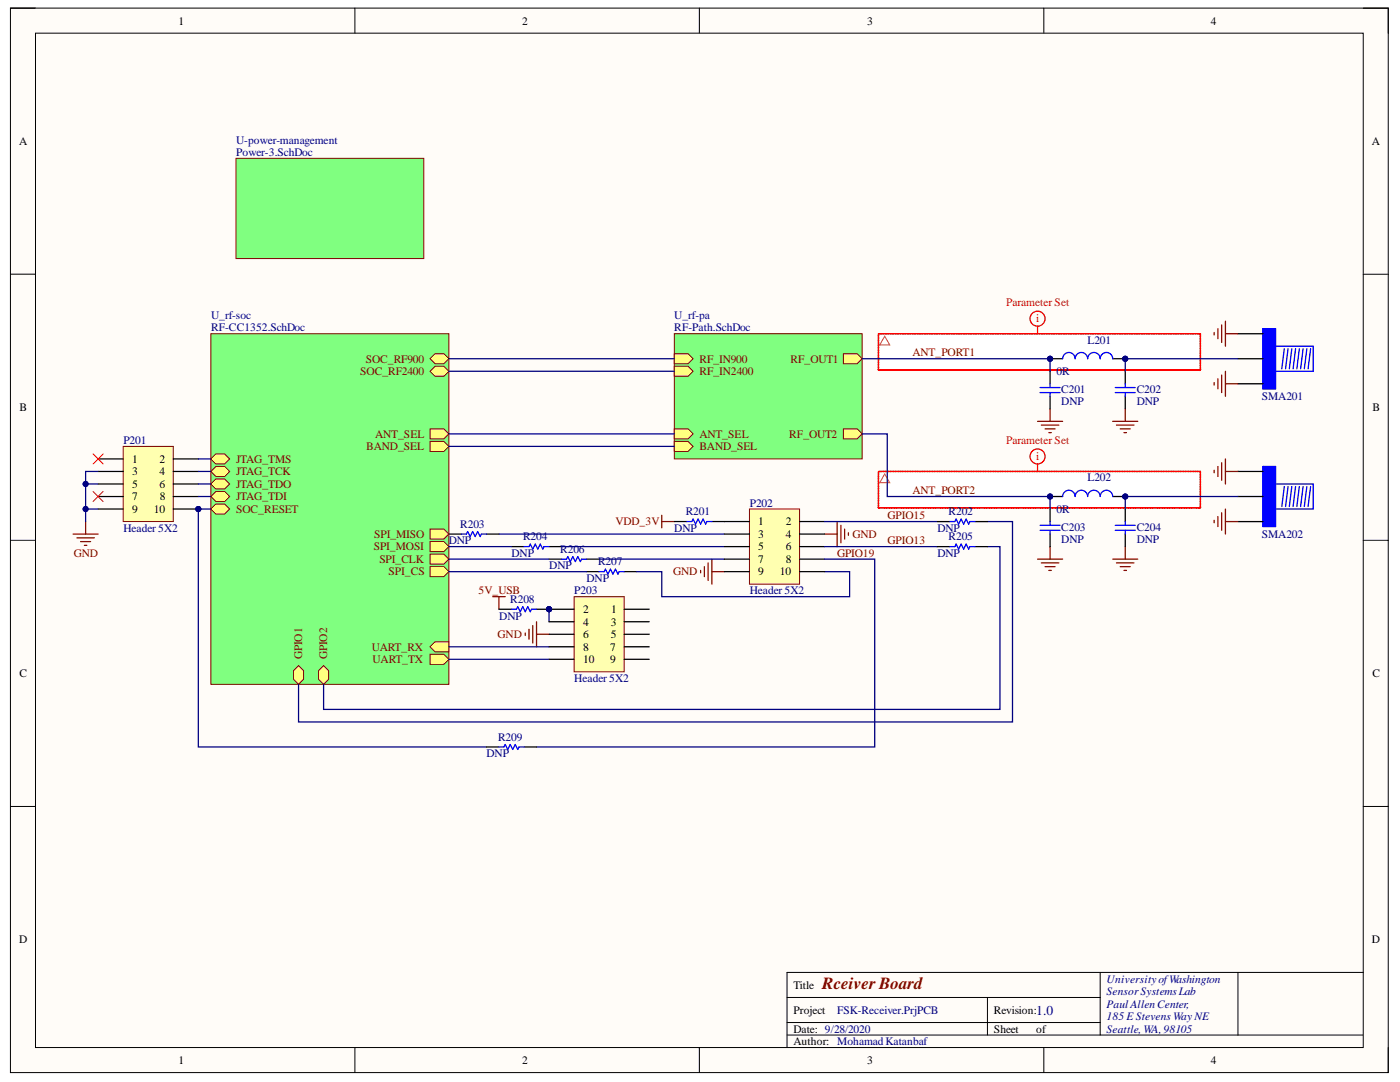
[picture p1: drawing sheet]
<svg xmlns="http://www.w3.org/2000/svg" width="279mm" height="216mm" viewBox="0 0 279 216" stroke-linecap="round" stroke-linejoin="round" font-family="sans-serif">
<path d="M2.1 1.6h275v212.4h-275z" fill-rule="evenodd" fill="#fffcf8"/>
<path d="M2.1 1.6h275v212.4h-275z" fill="none" stroke="#000" stroke-width=".2"/>
<path d="M7.1 6.6h265v202.4h-265z" fill-rule="evenodd" fill="#fffcf8"/>
<g fill="none" stroke="#000" stroke-width=".2">
<path d="M2.1 1.6h5M7.1 6.6h265v202.4h-265zM70.8 1.6v5M139.6 1.6v5M208.3 1.6v5M272.1 1.6h5v5M2.1 54.7h5M272.1 54.7h5M2.1 107.8h5M272.1 107.8h5M2.1 160.9h5M272.1 160.9h5"/>
<path d="M70.8 209v5M139.6 209v5M208.3 209v5M277.1 209v5"/>
</g>
<g fill="#fff">
<path d="M175.3 66.6h64.3v7.2h-64.3z" fill-rule="evenodd"/>
<path d="M175.3 94.1h64.3v7.2h-64.3z" fill-rule="evenodd"/>
</g>
<path d="M157.1 199h62.5M197.1 199v7.5M219.6 194v12.5M247.1 194v12.5M272.1 194h-115v15M157.1 206.5h115M157.1 204h62.5" fill="none" stroke="#000" stroke-width=".2"/>
<path d="M134.6 66.6h37.5v25h-37.5z" fill-rule="evenodd" fill="#80ff80"/>
<path d="M134.6 66.6h37.5v25h-37.5z" fill="none" stroke="#800000" stroke-width=".2"/>
<path d="M134.6 85.6h2.7l1 1-1 1h-2.7z" fill-rule="evenodd" fill="#ffff80"/>
<path d="M134.6 85.6h2.7l1 1-1 1h-2.7z" fill="none" stroke="#800000" stroke-width=".2"/>
<path d="M134.6 88.1h2.7l1 1-1 1h-2.7z" fill-rule="evenodd" fill="#ffff80"/>
<path d="M134.6 88.1h2.7l1 1-1 1h-2.7z" fill="none" stroke="#800000" stroke-width=".2"/>
<path d="M134.6 70.6h2.7l1 1-1 1h-2.7z" fill-rule="evenodd" fill="#ffff80"/>
<path d="M134.6 70.6h2.7l1 1-1 1h-2.7z" fill="none" stroke="#800000" stroke-width=".2"/>
<path d="M134.6 73.1h2.7l1 1-1 1h-2.7z" fill-rule="evenodd" fill="#ffff80"/>
<path d="M134.6 73.1h2.7l1 1-1 1h-2.7z" fill="none" stroke="#800000" stroke-width=".2"/>
<path d="M168.3 70.6h2.8l1 1-1 1h-2.8z" fill-rule="evenodd" fill="#ffff80"/>
<path d="M168.3 70.6h2.8l1 1-1 1h-2.8z" fill="none" stroke="#800000" stroke-width=".2"/>
<path d="M168.3 85.6h2.8l1 1-1 1h-2.8z" fill-rule="evenodd" fill="#ffff80"/>
<path d="M168.3 85.6h2.8l1 1-1 1h-2.8z" fill="none" stroke="#800000" stroke-width=".2"/>
<path d="M42.1 66.6h47.5v70h-47.5z" fill-rule="evenodd" fill="#80ff80"/>
<path d="M42.1 66.6h47.5v70h-47.5z" fill="none" stroke="#800000" stroke-width=".2"/>
<path d="M85.8 71.6l1-1h1.8l1 1-1 1h-1.8z" fill-rule="evenodd" fill="#ffff80"/>
<path d="M85.8 71.6l1-1h1.8l1 1-1 1h-1.8z" fill="none" stroke="#800000" stroke-width=".2"/>
<path d="M85.8 130.6h2.8l1 1-1 1h-2.8z" fill-rule="evenodd" fill="#ffff80"/>
<path d="M85.8 130.6h2.8l1 1-1 1h-2.8z" fill="none" stroke="#800000" stroke-width=".2"/>
<path d="M85.8 129.1l1-1h2.8v2h-2.8z" fill-rule="evenodd" fill="#ffff80"/>
<path d="M85.8 129.1l1-1h2.8v2h-2.8z" fill="none" stroke="#800000" stroke-width=".2"/>
<path d="M85.8 113.1h2.8l1 1-1 1h-2.8z" fill-rule="evenodd" fill="#ffff80"/>
<path d="M85.8 113.1h2.8l1 1-1 1h-2.8z" fill="none" stroke="#800000" stroke-width=".2"/>
<path d="M42.1 91.6l1-1h1.7l1 1-1 1h-1.7z" fill-rule="evenodd" fill="#ffff80"/>
<path d="M42.1 91.6l1-1h1.7l1 1-1 1h-1.7z" fill="none" stroke="#800000" stroke-width=".2"/>
<path d="M42.1 94.1l1-1h1.7l1 1-1 1h-1.7z" fill-rule="evenodd" fill="#ffff80"/>
<path d="M42.1 94.1l1-1h1.7l1 1-1 1h-1.7z" fill="none" stroke="#800000" stroke-width=".2"/>
<path d="M42.1 96.6l1-1h1.7l1 1-1 1h-1.7z" fill-rule="evenodd" fill="#ffff80"/>
<path d="M42.1 96.6l1-1h1.7l1 1-1 1h-1.7z" fill="none" stroke="#800000" stroke-width=".2"/>
<path d="M43.1 98.1h1.7l1 1-1 1h-1.7l-1-1z" fill-rule="evenodd" fill="#ffff80"/>
<path d="M43.1 98.1h1.7l1 1-1 1h-1.7l-1-1z" fill="none" stroke="#800000" stroke-width=".2"/>
<path d="M85.8 108.1h2.8l1 1-1 1h-2.8z" fill-rule="evenodd" fill="#ffff80"/>
<path d="M85.8 108.1h2.8l1 1-1 1h-2.8z" fill="none" stroke="#800000" stroke-width=".2"/>
<path d="M85.8 105.6h2.8l1 1-1 1h-2.8z" fill-rule="evenodd" fill="#ffff80"/>
<path d="M85.8 105.6h2.8l1 1-1 1h-2.8z" fill="none" stroke="#800000" stroke-width=".2"/>
<path d="M85.8 110.6h2.8l1 1-1 1h-2.8z" fill-rule="evenodd" fill="#ffff80"/>
<path d="M85.8 110.6h2.8l1 1-1 1h-2.8z" fill="none" stroke="#800000" stroke-width=".2"/>
<path d="M42.1 101.6l1-1h1.7l1 1-1 1h-1.7z" fill-rule="evenodd" fill="#ffff80"/>
<path d="M42.1 101.6l1-1h1.7l1 1-1 1h-1.7z" fill="none" stroke="#800000" stroke-width=".2"/>
<path d="M85.8 85.6h2.8l1 1-1 1h-2.8z" fill-rule="evenodd" fill="#ffff80"/>
<path d="M85.8 85.6h2.8l1 1-1 1h-2.8z" fill="none" stroke="#800000" stroke-width=".2"/>
<path d="M85.8 74.1l1-1h1.8l1 1-1 1h-1.8z" fill-rule="evenodd" fill="#ffff80"/>
<path d="M85.8 74.1l1-1h1.8l1 1-1 1h-1.8z" fill="none" stroke="#800000" stroke-width=".2"/>
<path d="M85.8 88.1h2.8l1 1-1 1h-2.8z" fill-rule="evenodd" fill="#ffff80"/>
<path d="M85.8 88.1h2.8l1 1-1 1h-2.8z" fill="none" stroke="#800000" stroke-width=".2"/>
<path d="M58.6 133.8l1-1 1 1v1.8l-1 1-1-1z" fill-rule="evenodd" fill="#ffff80"/>
<path d="M58.6 133.8l1-1 1 1v1.8l-1 1-1-1z" fill="none" stroke="#800000" stroke-width=".2"/>
<path d="M63.6 133.8l1-1 1 1v1.8l-1 1-1-1z" fill-rule="evenodd" fill="#ffff80"/>
<path d="M63.6 133.8l1-1 1 1v1.8l-1 1-1-1z" fill="none" stroke="#800000" stroke-width=".2"/>
<path d="M47.1 31.6h37.5v20h-37.5z" fill-rule="evenodd" fill="#80ff80"/>
<path d="M47.1 31.6h37.5v20h-37.5z" fill="none" stroke="#800000" stroke-width=".2"/>
<path d="M132.1 102.8v2.5M132.1 104.1h2.5M139.8 113.8v.5M140.6 113.1v2M141.3 112.3v3.5M142.1 111.6v5M142.1 114.1h2.5" fill="none" stroke="#800000" stroke-width=".25"/>
<circle cx="39.6" cy="101.6" r=".5" fill="#000080"/>
<circle cx="39.6" cy="101.6" r=".5" fill="none" stroke="#000080" stroke-width=".2"/>
<path d="M24.6 89.1h10v15h-10z" fill-rule="evenodd" fill="#ffffb0"/>
<path d="M24.6 89.1h10v15h-10z" fill="none" stroke="#800000" stroke-width=".2"/>
<path d="M19.6 91.6h5M19.6 94.1h5M19.6 96.6h5M19.6 99.1h5M34.6 91.6h5M34.6 94.1h5M34.6 96.6h5M34.6 99.1h5M19.6 101.6h5M34.6 101.6h5" fill="none" stroke="#000" stroke-width=".25"/>
<circle cx="39.6" cy="101.6" r=".5" fill="#000080"/>
<circle cx="39.6" cy="101.6" r=".5" fill="none" stroke="#000080" stroke-width=".2"/>
<path d="M18.6 98.1l2 2M18.6 90.6l2 2M20.6 98.1l-2 2M20.6 90.6l-2 2" fill="none" stroke="#f00" stroke-width=".2"/>
<g fill="none" stroke="#800000" stroke-width=".25">
<path d="M207.1 84.1h5M207.8 84.8h3.5M208.6 85.6h2M209.3 86.3h.5M209.6 81.6v2.5M222.1 84.1h5M222.8 84.8h3.5M223.6 85.6h2M224.3 86.3h.5M224.6 81.6v2.5M14.6 106.6h5M15.3 107.3h3.5"/>
<path d="M16.1 108.1h2M16.8 108.8h.5M17.1 104.1v2.5"/>
</g>
<path d="M209.6 74.1v2.5M209.6 79.1v2.5M224.6 74.1v2.5M224.6 79.1v2.5" fill="none" stroke="#000" stroke-width=".25"/>
<g fill="none" stroke="#00f" stroke-width=".25">
<path d="M207.6 77.3h4M207.6 78.3h4M209.6 76.6v.7M209.6 78.3v.8M222.6 77.3h4M222.6 78.3h4M224.6 76.6v.7M224.6 78.3v.8M252.1 69.1h10v5h-10M252.1 65.6h2.5v12h-2.5zM256.3 69.6l-.5 4M257.1 69.6l-.5 4"/>
<path d="M257.8 69.6l-.5 4M258.6 69.6l-.5 4M259.3 69.6l-.5 4M260.1 69.6l-.5 4M260.8 69.6l-.5 4M261.6 69.6l-.5 4"/>
</g>
<path d="M239.3 66.5l.3 .1zM239 66.5l.2 .1zM238.6 66.5l.3 .1zM238.3 66.5l.2 .1zM238 66.5l.2 .1zM237.6 66.5l.3 .1zM237.3 66.5l.2 .1zM236.9 66.5l.3 .1zM236.6 66.5l.3 .1zM236.3 66.5l.2 .1zM235.9 66.5l.3 .1zM235.6 66.5l.2 .1zM235.2 66.5l.3 .1zM234.9 66.5l.3 .1zM234.6 66.5l.2 .1zM234.2 66.5l.3 .1zM233.9 66.5l.2 .1zM233.6 66.5l.2 .1zM233.2 66.5l.3 .1zM232.9 66.5l.2 .1zM232.5 66.5l.3 .1zM232.2 66.5l.3 .1zM231.9 66.5l.2 .1zM231.5 66.5l.3 .1zM231.2 66.5l.2 .1zM230.8 66.5l.3 .1zM230.5 66.5l.3 .1zM230.2 66.5l.2 .1zM229.8 66.5l.3 .1zM229.5 66.5l.2 .1zM229.2 66.5l.2 .1zM228.8 66.5l.3 .1zM228.5 66.5l.2 .1zM228.1 66.5l.3 .1zM227.8 66.5l.3 .1zM227.5 66.5l.2 .1zM227.1 66.5l.3 .1zM226.8 66.5l.2 .1zM226.4 66.5l.3 .1zM226.1 66.5l.3 .1zM225.8 66.5l.2 .1zM225.4 66.5l.3 .1zM225.1 66.5l.2 .1zM224.8 66.5l.2 .1zM224.4 66.5l.3 .1zM224.1 66.5l.2 .1zM223.7 66.5l.3 .1zM223.4 66.5l.3 .1zM223.1 66.5l.2 .1zM222.7 66.5l.3 .1zM222.4 66.5l.2 .1zM222.1 66.5l.2 .1zM221.7 66.5l.3 .1zM221.4 66.5l.2 .1zM221 66.5l.3 .1zM220.7 66.5l.3 .1zM220.4 66.5l.2 .1zM220 66.5l.3 .1zM219.7 66.5l.2 .1zM219.3 66.5l.3 .1zM219 66.5l.3 .1zM218.7 66.5l.2 .1zM218.3 66.5l.3 .1zM218 66.5l.2 .1zM217.7 66.5l.2 .1zM217.3 66.5l.3 .1zM217 66.5l.2 .1zM216.6 66.5l.3 .1zM216.3 66.5l.3 .1zM216 66.5l.2 .1zM215.6 66.5l.3 .1zM215.3 66.5l.2 .1zM214.9 66.5l.3 .1zM214.6 66.5l.3 .1zM214.3 66.5l.2 .1zM213.9 66.5l.3 .1zM213.6 66.5l.2 .1zM213.3 66.5l.2 .1zM212.9 66.5l.3 .1zM212.6 66.5l.2 .1zM212.2 66.5l.3 .1zM211.9 66.5l.3 .1zM211.6 66.5l.2 .1zM211.2 66.5l.3 .1zM210.9 66.5l.2 .1zM210.5 66.5l.3 .1zM210.2 66.5l.3 .1zM209.9 66.5l.2 .1zM209.5 66.5l.3 .1zM209.2 66.5l.2 .1zM208.9 66.5l.2 .1zM208.5 66.5l.3 .1zM208.2 66.5l.2 .1zM207.8 66.5l.3 .1zM207.5 66.5l.3 .1zM207.2 66.5l.2 .1zM206.8 66.5l.3 .1zM206.5 66.5l.2 .1zM206.1 66.5l.3 .1zM205.8 66.5l.3 .1zM205.5 66.5l.2 .1zM205.1 66.5l.3 .1zM204.8 66.5l.2 .1zM204.5 66.5l.2 .1zM204.1 66.5l.3 .1zM203.8 66.5l.2 .1zM203.4 66.5l.3 .1zM203.1 66.5l.3 .1zM202.8 66.5l.2 .1zM202.4 66.5l.3 .1zM202.1 66.5l.2 .1zM201.8 66.5l.2 .1zM201.4 66.5l.3 .1zM201.1 66.5l.2 .1zM200.7 66.5l.3 .1zM200.4 66.5l.3 .1zM200.1 66.5l.2 .1zM199.7 66.5l.3 .1zM199.4 66.5l.2 .1zM199 66.5l.3 .1zM198.7 66.5l.3 .1zM198.4 66.5l.2 .1zM198 66.5l.3 .1zM197.7 66.5l.2 .1zM197.4 66.5l.2 .1zM197 66.5l.3 .1zM196.7 66.5l.2 .1zM196.3 66.5l.3 .1zM196 66.5l.3 .1zM195.7 66.5l.2 .1zM195.3 66.5l.3 .1zM195 66.5l.2 .1zM194.6 66.5l.3 .1zM194.3 66.5l.3 .1zM194 66.5l.2 .1zM193.6 66.5l.3 .1zM193.3 66.5l.2 .1zM193 66.5l.2 .1zM192.6 66.5l.3 .1zM192.3 66.5l.2 .1zM191.9 66.5l.3 .1zM191.6 66.5l.3 .1zM191.3 66.5l.2 .1zM190.9 66.5l.3 .1zM190.6 66.5l.2 .1zM190.2 66.5l.3 .1zM189.9 66.5l.3 .1zM189.6 66.5l.2 .1zM189.2 66.5l.3 .1zM188.9 66.5l.2 .1zM188.6 66.5l.2 .1zM188.2 66.5l.3 .1zM187.9 66.5l.2 .1zM187.5 66.5l.3 .1zM187.2 66.5l.3 .1zM186.9 66.5l.2 .1zM186.5 66.5l.3 .1zM186.2 66.5l.2 .1zM185.8 66.5l.3 .1zM185.5 66.5l.3 .1zM185.2 66.5l.2 .1zM184.8 66.5l.3 .1zM184.5 66.5l.2 .1zM184.2 66.5l.2 .1zM183.8 66.5l.3 .1zM183.5 66.5l.2 .1zM183.1 66.5l.3 .1zM182.8 66.5l.3 .1zM182.5 66.5l.2 .1zM182.1 66.5l.3 .1zM181.8 66.5l.2 .1zM181.4 66.5l.3 .1zM181.1 66.5l.3 .1zM180.8 66.5l.2 .1zM180.4 66.5l.3 .1zM180.1 66.5l.2 .1zM179.8 66.5l.2 .1zM179.4 66.5l.3 .1zM179.1 66.5l.2 .1zM178.7 66.5l.3 .1zM178.4 66.5l.3 .1zM178.1 66.5l.2 .1zM177.7 66.5l.3 .1zM177.4 66.5l.2 .1zM177.1 66.5l.2 .1zM176.7 66.5l.3 .1zM176.4 66.5l.2 .1zM176 66.5l.3 .1zM175.7 66.5l.3 .1zM175.4 66.5l.2 .1zM175.3 66.6l.1 .3zM175.3 67l.1 .2zM175.3 67.3l.1 .3zM175.3 67.6l.1 .3zM175.3 68l.1 .2zM175.3 68.3l.1 .3zM175.3 68.7l.1 .2zM175.3 69l.1 .3zM175.3 69.3l.1 .3zM175.3 69.7l.1 .2zM175.3 70l.1 .3zM175.3 70.4l.1 .2zM175.3 70.7l.1 .2zM175.3 71l.1 .3zM175.3 71.4l.1 .2zM175.3 71.7l.1 .3zM175.3 72l.1 .3zM175.3 72.4l.1 .2zM175.3 72.7l.1 .3zM175.3 73.1l.1 .2zM175.3 73.4l.1 .3zM175.3 73.7l.2 .2zM175.6 73.8l.2 .1zM175.9 73.8l.3 .1zM176.2 73.8l.3 .1zM176.6 73.8l.2 .1zM176.9 73.8l.3 .1zM177.3 73.8l.2 .1zM177.6 73.8l.2 .1zM177.9 73.8l.3 .1zM178.3 73.8l.2 .1zM178.6 73.8l.3 .1zM178.9 73.8l.3 .1zM179.3 73.8l.2 .1zM179.6 73.8l.3 .1zM180 73.8l.2 .1zM180.3 73.8l.3 .1zM180.6 73.8l.3 .1zM181 73.8l.2 .1zM181.3 73.8l.3 .1zM181.7 73.8l.2 .1zM182 73.8l.2 .1zM182.3 73.8l.3 .1zM182.7 73.8l.2 .1zM183 73.8l.3 .1zM183.3 73.8l.3 .1zM183.7 73.8l.2 .1zM184 73.8l.3 .1zM184.4 73.8l.2 .1zM184.7 73.8l.2 .1zM185 73.8l.3 .1zM185.4 73.8l.2 .1zM185.7 73.8l.3 .1zM186 73.8l.3 .1zM186.4 73.8l.2 .1zM186.7 73.8l.3 .1zM187.1 73.8l.2 .1zM187.4 73.8l.3 .1zM187.7 73.8l.3 .1zM188.1 73.8l.2 .1zM188.4 73.8l.3 .1zM188.8 73.8l.2 .1zM189.1 73.8l.2 .1zM189.4 73.8l.3 .1zM189.8 73.8l.2 .1zM190.1 73.8l.3 .1zM190.4 73.8l.3 .1zM190.8 73.8l.2 .1zM191.1 73.8l.3 .1zM191.5 73.8l.2 .1zM191.8 73.8l.3 .1zM192.1 73.8l.3 .1zM192.5 73.8l.2 .1zM192.8 73.8l.3 .1zM193.2 73.8l.2 .1zM193.5 73.8l.2 .1zM193.8 73.8l.3 .1zM194.2 73.8l.2 .1zM194.5 73.8l.3 .1zM194.8 73.8l.3 .1zM195.2 73.8l.2 .1zM195.5 73.8l.3 .1zM195.9 73.8l.2 .1zM196.2 73.8l.3 .1zM196.5 73.8l.3 .1zM196.9 73.8l.2 .1zM197.2 73.8l.3 .1zM197.6 73.8l.2 .1zM197.9 73.8l.2 .1zM198.2 73.8l.3 .1zM198.6 73.8l.2 .1zM198.9 73.8l.3 .1zM199.2 73.8l.3 .1zM199.6 73.8l.2 .1zM199.9 73.8l.3 .1zM200.3 73.8l.2 .1zM200.6 73.8l.3 .1zM200.9 73.8l.3 .1zM201.3 73.8l.2 .1zM201.6 73.8l.3 .1zM202 73.8l.2 .1zM202.3 73.8l.2 .1zM202.6 73.8l.3 .1zM203 73.8l.2 .1zM203.3 73.8l.3 .1zM203.6 73.8l.3 .1zM204 73.8l.2 .1zM204.3 73.8l.3 .1zM204.7 73.8l.2 .1zM205 73.8l.2 .1zM205.3 73.8l.3 .1zM205.7 73.8l.2 .1zM206 73.8l.3 .1zM206.3 73.8l.3 .1zM206.7 73.8l.2 .1zM207 73.8l.3 .1zM207.4 73.8l.2 .1zM207.7 73.8l.3 .1zM208 73.8l.3 .1zM208.4 73.8l.2 .1zM208.7 73.8l.3 .1zM209.1 73.8l.2 .1zM209.4 73.8l.2 .1zM209.7 73.8l.3 .1zM210.1 73.8l.2 .1zM210.4 73.8l.3 .1zM210.7 73.8l.3 .1zM211.1 73.8l.2 .1zM211.4 73.8l.3 .1zM211.8 73.8l.2 .1zM212.1 73.8l.3 .1zM212.4 73.8l.3 .1zM212.8 73.8l.2 .1zM213.1 73.8l.3 .1zM213.5 73.8l.2 .1zM213.8 73.8l.2 .1zM214.1 73.8l.3 .1zM214.5 73.8l.2 .1zM214.8 73.8l.3 .1zM215.1 73.8l.3 .1zM215.5 73.8l.2 .1zM215.8 73.8l.3 .1zM216.2 73.8l.2 .1zM216.5 73.8l.3 .1zM216.8 73.8l.3 .1zM217.2 73.8l.2 .1zM217.5 73.8l.3 .1zM217.9 73.8l.2 .1zM218.2 73.8l.2 .1zM218.5 73.8l.3 .1zM218.9 73.8l.2 .1zM219.2 73.8l.3 .1zM219.5 73.8l.3 .1zM219.9 73.8l.2 .1zM220.2 73.8l.3 .1zM220.6 73.8l.2 .1zM220.9 73.8l.3 .1zM221.2 73.8l.3 .1zM221.6 73.8l.2 .1zM221.9 73.8l.3 .1zM222.3 73.8l.2 .1zM222.6 73.8l.2 .1zM222.9 73.8l.3 .1zM223.3 73.8l.2 .1zM223.6 73.8l.3 .1zM223.9 73.8l.3 .1zM224.3 73.8l.2 .1zM224.6 73.8l.3 .1zM225 73.8l.2 .1zM225.3 73.8l.3 .1zM225.6 73.8l.3 .1zM226 73.8l.2 .1zM226.3 73.8l.3 .1zM226.7 73.8l.2 .1zM227 73.8l.2 .1zM227.3 73.8l.3 .1zM227.7 73.8l.2 .1zM228 73.8l.3 .1zM228.3 73.8l.3 .1zM228.7 73.8l.2 .1zM229 73.8l.3 .1zM229.4 73.8l.2 .1zM229.7 73.8l.2 .1zM230 73.8l.3 .1zM230.4 73.8l.2 .1zM230.7 73.8l.3 .1zM231 73.8l.3 .1zM231.4 73.8l.2 .1zM231.7 73.8l.3 .1zM232.1 73.8l.2 .1zM232.4 73.8l.3 .1zM232.7 73.8l.3 .1zM233.1 73.8l.2 .1zM233.4 73.8l.3 .1zM233.8 73.8l.2 .1zM234.1 73.8l.2 .1zM234.4 73.8l.3 .1zM234.8 73.8l.2 .1zM235.1 73.8l.3 .1zM235.4 73.8l.3 .1zM235.8 73.8l.2 .1zM236.1 73.8l.3 .1zM236.5 73.8l.2 .1zM236.8 73.8l.3 .1zM237.1 73.8l.3 .1zM237.5 73.8l.2 .1zM237.8 73.8l.3 .1zM238.2 73.8l.2 .1zM238.5 73.8l.2 .1zM238.8 73.8l.3 .1zM239.2 73.8l.2 .1zM239.5 73.6l.1 .3zM239.5 73.3l.1 .3zM239.5 73l.1 .2zM239.5 72.6l.1 .3zM239.5 72.3l.1 .2zM239.5 72l.1 .2zM239.5 71.6l.1 .3zM239.5 71.3l.1 .2zM239.5 70.9l.1 .3zM239.5 70.6l.1 .3zM239.5 70.3l.1 .2zM239.5 69.9l.1 .3zM239.5 69.6l.1 .2zM239.5 69.2l.1 .3zM239.5 68.9l.1 .3zM239.5 68.6l.1 .2zM239.5 68.2l.1 .3zM239.5 67.9l.1 .2zM239.5 67.6l.1 .2zM239.5 67.2l.1 .3zM239.5 66.9l.1 .2zM239.5 66.6l.1 .2z" fill="#f00" stroke="#f00" stroke-width=".2"/>
<path d="M176.6 67.1l1 1.7h-2z" fill="none" stroke="#f33" stroke-width=".2"/>
<g fill="none" stroke="#f00" stroke-width=".25">
<path d="M207.1 65.1v1.5"/>
<circle cx="207.1" cy="63.6" r="1.5"/>
</g>
<path d="M252.1 65.6h2.5v12h-2.5z" fill-rule="evenodd" fill="#00f"/>
<path d="M252.1 65.6h2.5v12h-2.5z" fill="none" stroke="#00f" stroke-width=".2"/>
<path d="M247.1 71.6h5M247.1 66.6h5M247.1 76.6h5" fill="none" stroke="#000" stroke-width=".25"/>
<g fill="none" stroke="#800000" stroke-width=".25">
<path d="M242.3 66.3v.5M242.3 76.3v.5M243.1 65.6v2M243.1 75.6v2M243.8 64.8v3.5M243.8 74.8v3.5M244.6 64.1v5M244.6 74.1v5M244.6 66.6h2.5M244.6 76.6h2.5M104.8 126.3v.5M105.6 125.6v2"/>
<path d="M106.3 124.8v3.5M107.1 124.1v5M107.1 126.6h2.5"/>
</g>
<circle cx="209.6" cy="71.6" r=".5" fill="#000080"/>
<circle cx="209.6" cy="71.6" r=".5" fill="none" stroke="#000080" stroke-width=".2"/>
<circle cx="224.6" cy="71.6" r=".5" fill="#000080"/>
<circle cx="224.6" cy="71.6" r=".5" fill="none" stroke="#000080" stroke-width=".2"/>
<path d="M209.6 71.6h2.5" fill="none" stroke="#000" stroke-width=".25"/>
<circle cx="209.6" cy="71.6" r=".5" fill="#000080"/>
<circle cx="209.6" cy="71.6" r=".5" fill="none" stroke="#000080" stroke-width=".2"/>
<path d="M222.1 71.6h2.5" fill="none" stroke="#000" stroke-width=".25"/>
<circle cx="224.6" cy="71.6" r=".5" fill="#000080"/>
<circle cx="224.6" cy="71.6" r=".5" fill="none" stroke="#000080" stroke-width=".2"/>
<path d="M212.1 71.6a1.25 1.25 0 0 1 1.2-1.3 1.25 1.25 0 0 1 1.3 1.3 1.25 1.25 0 0 1 1.2-1.3 1.25 1.25 0 0 1 1.3 1.3 1.25 1.25 0 0 1 1.2-1.3 1.25 1.25 0 0 1 1.3 1.3 1.25 1.25 0 0 1 1.2-1.3 1.25 1.25 0 0 1 1.3 1.3M92.1 106.6h1l.2-.5 .5 1 .5-1 .5 1 .5-1 .5 1 .3-.5h1M104.6 109.1h1l.2-.5 .5 1 .5-1 .5 1 .5-1 .5 1 .3-.5h1M112.1 111.6h1l.2-.5 .5 1 .5-1 .5 1 .5-1 .5 1 .3-.5h1M119.6 114.1h1l.2-.5 .5 1 .5-1 .5 1 .5-1 .5 1 .3-.5h1M137.1 104.1h1l.2-.5 .5 1 .5-1 .5 1 .5-1 .5 1 .3-.5h1" fill="none" stroke="#00f" stroke-width=".25"/>
<path d="M98.3 119.1h2.5M99.6 119.1v2.5M164.6 106.6h2.5M167.1 104.1v5M167.8 104.8v3.5M168.6 105.6v2M169.3 106.3v.5" fill="none" stroke="#800000" stroke-width=".25"/>
<path d="M89.6 106.6h2.5M97.1 106.6h2.5M102.1 109.1h2.5M109.6 109.1h2.5M109.6 111.6h2.5M117.1 111.6h2.5M117.1 114.1h2.5M124.6 114.1h2.5M134.6 104.1h2.5M142.1 104.1h2.5" fill="none" stroke="#000" stroke-width=".25"/>
<circle cx="109.6" cy="121.6" r=".5" fill="#000080"/>
<circle cx="109.6" cy="121.6" r=".5" fill="none" stroke="#000080" stroke-width=".2"/>
<path d="M99.6 121.6h2.5M107.1 121.6h2.5" fill="none" stroke="#000" stroke-width=".25"/>
<circle cx="109.6" cy="121.6" r=".5" fill="#000080"/>
<circle cx="109.6" cy="121.6" r=".5" fill="none" stroke="#000080" stroke-width=".2"/>
<path d="M102.1 121.6h1l.2-.5 .5 1 .5-1 .5 1 .5-1 .5 1 .3-.5h1" fill="none" stroke="#00f" stroke-width=".25"/>
<path d="M17.1 96.6h2.5" fill="none" stroke="#000080" stroke-width=".25"/>
<circle cx="17.1" cy="96.6" r=".5" fill="#000080"/>
<circle cx="17.1" cy="96.6" r=".5" fill="none" stroke="#000080" stroke-width=".2"/>
<path d="M17.1 101.6v2.5" fill="none" stroke="#000080" stroke-width=".25"/>
<circle cx="17.1" cy="101.6" r=".5" fill="#000080"/>
<circle cx="17.1" cy="101.6" r=".5" fill="none" stroke="#000080" stroke-width=".2"/>
<path d="M247.1 71.6h-22.5v2.5" fill="none" stroke="#000080" stroke-width=".25"/>
<circle cx="224.6" cy="71.6" r=".5" fill="#000080"/>
<circle cx="224.6" cy="71.6" r=".5" fill="none" stroke="#000080" stroke-width=".2"/>
<path d="M19.6 94.1h-2.5v7.5h2.5" fill="none" stroke="#000080" stroke-width=".25"/>
<circle cx="17.1" cy="96.6" r=".5" fill="#000080"/>
<circle cx="17.1" cy="96.6" r=".5" fill="none" stroke="#000080" stroke-width=".2"/>
<circle cx="17.1" cy="101.6" r=".5" fill="#000080"/>
<circle cx="17.1" cy="101.6" r=".5" fill="none" stroke="#000080" stroke-width=".2"/>
<path d="M89.6 71.6h45M172.1 71.6h37.5v2.5M39.6 91.6h2.5M39.6 94.1h2.5M39.6 96.6h2.5M39.6 99.1h2.5M89.6 86.6h45M89.6 131.6h20M89.6 129.1h20" fill="none" stroke="#000080" stroke-width=".25"/>
<circle cx="209.6" cy="71.6" r=".5" fill="#000080"/>
<circle cx="209.6" cy="71.6" r=".5" fill="none" stroke="#000080" stroke-width=".2"/>
<path d="M109.6 121.6v2.5" fill="none" stroke="#000080" stroke-width=".25"/>
<circle cx="109.6" cy="121.6" r=".5" fill="#000080"/>
<circle cx="109.6" cy="121.6" r=".5" fill="none" stroke="#000080" stroke-width=".2"/>
<path d="M89.6 74.1h45M89.6 89.1h45M89.6 111.6h20M89.6 114.1h27.5M89.6 109.1h12.5M99.6 106.6h45M112.1 109.1h32.5M119.6 111.6h25M127.1 114.1h5v5h37.5v-5h-5" fill="none" stroke="#000080" stroke-width=".25"/>
<path d="M207.1 111.6h5M207.8 112.3h3.5M208.6 113.1h2M209.3 113.8h.5M209.6 109.1v2.5M222.1 111.6h5M222.8 112.3h3.5M223.6 113.1h2M224.3 113.8h.5M224.6 109.1v2.5" fill="none" stroke="#800000" stroke-width=".25"/>
<path d="M209.6 101.6v2.5M209.6 106.6v2.5M224.6 101.6v2.5M224.6 106.6v2.5" fill="none" stroke="#000" stroke-width=".25"/>
<g fill="none" stroke="#00f" stroke-width=".25">
<path d="M252.1 96.6h10v5h-10M252.1 93.1h2.5v12h-2.5zM256.3 97.1l-.5 4M257.1 97.1l-.5 4M257.8 97.1l-.5 4M258.6 97.1l-.5 4M259.3 97.1l-.5 4M260.1 97.1l-.5 4M260.8 97.1l-.5 4M261.6 97.1l-.5 4M207.6 104.8h4M207.6 105.8h4"/>
<path d="M209.6 104.1v.7M209.6 105.8v.8M222.6 104.8h4M222.6 105.8h4M224.6 104.1v.7M224.6 105.8v.8"/>
</g>
<path d="M239.3 94l.3 .1zM239 94l.2 .1zM238.6 94l.3 .1zM238.3 94l.2 .1zM238 94l.2 .1zM237.6 94l.3 .1zM237.3 94l.2 .1zM236.9 94l.3 .1zM236.6 94l.3 .1zM236.3 94l.2 .1zM235.9 94l.3 .1zM235.6 94l.2 .1zM235.2 94l.3 .1zM234.9 94l.3 .1zM234.6 94l.2 .1zM234.2 94l.3 .1zM233.9 94l.2 .1zM233.6 94l.2 .1zM233.2 94l.3 .1zM232.9 94l.2 .1zM232.5 94l.3 .1zM232.2 94l.3 .1zM231.9 94l.2 .1zM231.5 94l.3 .1zM231.2 94l.2 .1zM230.8 94l.3 .1zM230.5 94l.3 .1zM230.2 94l.2 .1zM229.8 94l.3 .1zM229.5 94l.2 .1zM229.2 94l.2 .1zM228.8 94l.3 .1zM228.5 94l.2 .1zM228.1 94l.3 .1zM227.8 94l.3 .1zM227.5 94l.2 .1zM227.1 94l.3 .1zM226.8 94l.2 .1zM226.4 94l.3 .1zM226.1 94l.3 .1zM225.8 94l.2 .1zM225.4 94l.3 .1zM225.1 94l.2 .1zM224.8 94l.2 .1zM224.4 94l.3 .1zM224.1 94l.2 .1zM223.7 94l.3 .1zM223.4 94l.3 .1zM223.1 94l.2 .1zM222.7 94l.3 .1zM222.4 94l.2 .1zM222.1 94l.2 .1zM221.7 94l.3 .1zM221.4 94l.2 .1zM221 94l.3 .1zM220.7 94l.3 .1zM220.4 94l.2 .1zM220 94l.3 .1zM219.7 94l.2 .1zM219.3 94l.3 .1zM219 94l.3 .1zM218.7 94l.2 .1zM218.3 94l.3 .1zM218 94l.2 .1zM217.7 94l.2 .1zM217.3 94l.3 .1zM217 94l.2 .1zM216.6 94l.3 .1zM216.3 94l.3 .1zM216 94l.2 .1zM215.6 94l.3 .1zM215.3 94l.2 .1zM214.9 94l.3 .1zM214.6 94l.3 .1zM214.3 94l.2 .1zM213.9 94l.3 .1zM213.6 94l.2 .1zM213.3 94l.2 .1zM212.9 94l.3 .1zM212.6 94l.2 .1zM212.2 94l.3 .1zM211.9 94l.3 .1zM211.6 94l.2 .1zM211.2 94l.3 .1zM210.9 94l.2 .1zM210.5 94l.3 .1zM210.2 94l.3 .1zM209.9 94l.2 .1zM209.5 94l.3 .1zM209.2 94l.2 .1zM208.9 94l.2 .1zM208.5 94l.3 .1zM208.2 94l.2 .1zM207.8 94l.3 .1zM207.5 94l.3 .1zM207.2 94l.2 .1zM206.8 94l.3 .1zM206.5 94l.2 .1zM206.1 94l.3 .1zM205.8 94l.3 .1zM205.5 94l.2 .1zM205.1 94l.3 .1zM204.8 94l.2 .1zM204.5 94l.2 .1zM204.1 94l.3 .1zM203.8 94l.2 .1zM203.4 94l.3 .1zM203.1 94l.3 .1zM202.8 94l.2 .1zM202.4 94l.3 .1zM202.1 94l.2 .1zM201.8 94l.2 .1zM201.4 94l.3 .1zM201.1 94l.2 .1zM200.7 94l.3 .1zM200.4 94l.3 .1zM200.1 94l.2 .1zM199.7 94l.3 .1zM199.4 94l.2 .1zM199 94l.3 .1zM198.7 94l.3 .1zM198.4 94l.2 .1zM198 94l.3 .1zM197.7 94l.2 .1zM197.4 94l.2 .1zM197 94l.3 .1zM196.7 94l.2 .1zM196.3 94l.3 .1zM196 94l.3 .1zM195.7 94l.2 .1zM195.3 94l.3 .1zM195 94l.2 .1zM194.6 94l.3 .1zM194.3 94l.3 .1zM194 94l.2 .1zM193.6 94l.3 .1zM193.3 94l.2 .1zM193 94l.2 .1zM192.6 94l.3 .1zM192.3 94l.2 .1zM191.9 94l.3 .1zM191.6 94l.3 .1zM191.3 94l.2 .1zM190.9 94l.3 .1zM190.6 94l.2 .1zM190.2 94l.3 .1zM189.9 94l.3 .1zM189.6 94l.2 .1zM189.2 94l.3 .1zM188.9 94l.2 .1zM188.6 94l.2 .1zM188.2 94l.3 .1zM187.9 94l.2 .1zM187.5 94l.3 .1zM187.2 94l.3 .1zM186.9 94l.2 .1zM186.5 94l.3 .1zM186.2 94l.2 .1zM185.8 94l.3 .1zM185.5 94l.3 .1zM185.2 94l.2 .1zM184.8 94l.3 .1zM184.5 94l.2 .1zM184.2 94l.2 .1zM183.8 94l.3 .1zM183.5 94l.2 .1zM183.1 94l.3 .1zM182.8 94l.3 .1zM182.5 94l.2 .1zM182.1 94l.3 .1zM181.8 94l.2 .1zM181.4 94l.3 .1zM181.1 94l.3 .1zM180.8 94l.2 .1zM180.4 94l.3 .1zM180.1 94l.2 .1zM179.8 94l.2 .1zM179.4 94l.3 .1zM179.1 94l.2 .1zM178.7 94l.3 .1zM178.4 94l.3 .1zM178.1 94l.2 .1zM177.7 94l.3 .1zM177.4 94l.2 .1zM177.1 94l.2 .1zM176.7 94l.3 .1zM176.4 94l.2 .1zM176 94l.3 .1zM175.7 94l.3 .1zM175.4 94l.2 .1zM175.3 94.1l.1 .3zM175.3 94.5l.1 .2zM175.3 94.8l.1 .2zM175.3 95.1l.1 .3zM175.3 95.5l.1 .2zM175.3 95.8l.1 .3zM175.3 96.1l.1 .3zM175.3 96.5l.1 .2zM175.3 96.8l.1 .3zM175.3 97.2l.1 .2zM175.3 97.5l.1 .3zM175.3 97.8l.1 .3zM175.3 98.2l.1 .2zM175.3 98.5l.1 .3zM175.3 98.9l.1 .2zM175.3 99.2l.1 .2zM175.3 99.5l.1 .3zM175.3 99.9l.1 .2zM175.3 100.2l.1 .3zM175.3 100.5l.1 .3zM175.3 100.9l.1 .2zM175.3 101.2l.2 .2h-.2zM175.6 101.3l.2 .1zM175.9 101.3l.3 .1zM176.2 101.3l.3 .1zM176.6 101.3l.2 .1zM176.9 101.3l.3 .1zM177.3 101.3l.2 .1zM177.6 101.3l.2 .1zM177.9 101.3l.3 .1zM178.3 101.3l.2 .1zM178.6 101.3l.3 .1zM178.9 101.3l.3 .1zM179.3 101.3l.2 .1zM179.6 101.3l.3 .1zM180 101.3l.2 .1zM180.3 101.3l.3 .1zM180.6 101.3l.3 .1zM181 101.3l.2 .1zM181.3 101.3l.3 .1zM181.7 101.3l.2 .1zM182 101.3l.2 .1zM182.3 101.3l.3 .1zM182.7 101.3l.2 .1zM183 101.3l.3 .1zM183.3 101.3l.3 .1zM183.7 101.3l.2 .1zM184 101.3l.3 .1zM184.4 101.3l.2 .1zM184.7 101.3l.2 .1zM185 101.3l.3 .1zM185.4 101.3l.2 .1zM185.7 101.3l.3 .1zM186 101.3l.3 .1zM186.4 101.3l.2 .1zM186.7 101.3l.3 .1zM187.1 101.3l.2 .1zM187.4 101.3l.3 .1zM187.7 101.3l.3 .1zM188.1 101.3l.2 .1zM188.4 101.3l.3 .1zM188.8 101.3l.2 .1zM189.1 101.3l.2 .1zM189.4 101.3l.3 .1zM189.8 101.3l.2 .1zM190.1 101.3l.3 .1zM190.4 101.3l.3 .1zM190.8 101.3l.2 .1zM191.1 101.3l.3 .1zM191.5 101.3l.2 .1zM191.8 101.3l.3 .1zM192.1 101.3l.3 .1zM192.5 101.3l.2 .1zM192.8 101.3l.3 .1zM193.2 101.3l.2 .1zM193.5 101.3l.2 .1zM193.8 101.3l.3 .1zM194.2 101.3l.2 .1zM194.5 101.3l.3 .1zM194.8 101.3l.3 .1zM195.2 101.3l.2 .1zM195.5 101.3l.3 .1zM195.9 101.3l.2 .1zM196.2 101.3l.3 .1zM196.5 101.3l.3 .1zM196.9 101.3l.2 .1zM197.2 101.3l.3 .1zM197.6 101.3l.2 .1zM197.9 101.3l.2 .1zM198.2 101.3l.3 .1zM198.6 101.3l.2 .1zM198.9 101.3l.3 .1zM199.2 101.3l.3 .1zM199.6 101.3l.2 .1zM199.9 101.3l.3 .1zM200.3 101.3l.2 .1zM200.6 101.3l.3 .1zM200.9 101.3l.3 .1zM201.3 101.3l.2 .1zM201.6 101.3l.3 .1zM202 101.3l.2 .1zM202.3 101.3l.2 .1zM202.6 101.3l.3 .1zM203 101.3l.2 .1zM203.3 101.3l.3 .1zM203.6 101.3l.3 .1zM204 101.3l.2 .1zM204.3 101.3l.3 .1zM204.7 101.3l.2 .1zM205 101.3l.2 .1zM205.3 101.3l.3 .1zM205.7 101.3l.2 .1zM206 101.3l.3 .1zM206.3 101.3l.3 .1zM206.7 101.3l.2 .1zM207 101.3l.3 .1zM207.4 101.3l.2 .1zM207.7 101.3l.3 .1zM208 101.3l.3 .1zM208.4 101.3l.2 .1zM208.7 101.3l.3 .1zM209.1 101.3l.2 .1zM209.4 101.3l.2 .1zM209.7 101.3l.3 .1zM210.1 101.3l.2 .1zM210.4 101.3l.3 .1zM210.7 101.3l.3 .1zM211.1 101.3l.2 .1zM211.4 101.3l.3 .1zM211.8 101.3l.2 .1zM212.1 101.3l.3 .1zM212.4 101.3l.3 .1zM212.8 101.3l.2 .1zM213.1 101.3l.3 .1zM213.5 101.3l.2 .1zM213.8 101.3l.2 .1zM214.1 101.3l.3 .1zM214.5 101.3l.2 .1zM214.8 101.3l.3 .1zM215.1 101.3l.3 .1zM215.5 101.3l.2 .1zM215.8 101.3l.3 .1zM216.2 101.3l.2 .1zM216.5 101.3l.3 .1zM216.8 101.3l.3 .1zM217.2 101.3l.2 .1zM217.5 101.3l.3 .1zM217.9 101.3l.2 .1zM218.2 101.3l.2 .1zM218.5 101.3l.3 .1zM218.9 101.3l.2 .1zM219.2 101.3l.3 .1zM219.5 101.3l.3 .1zM219.9 101.3l.2 .1zM220.2 101.3l.3 .1zM220.6 101.3l.2 .1zM220.9 101.3l.3 .1zM221.2 101.3l.3 .1zM221.6 101.3l.2 .1zM221.9 101.3l.3 .1zM222.3 101.3l.2 .1zM222.6 101.3l.2 .1zM222.9 101.3l.3 .1zM223.3 101.3l.2 .1zM223.6 101.3l.3 .1zM223.9 101.3l.3 .1zM224.3 101.3l.2 .1zM224.6 101.3l.3 .1zM225 101.3l.2 .1zM225.3 101.3l.3 .1zM225.6 101.3l.3 .1zM226 101.3l.2 .1zM226.3 101.3l.3 .1zM226.7 101.3l.2 .1zM227 101.3l.2 .1zM227.3 101.3l.3 .1zM227.7 101.3l.2 .1zM228 101.3l.3 .1zM228.3 101.3l.3 .1zM228.7 101.3l.2 .1zM229 101.3l.3 .1zM229.4 101.3l.2 .1zM229.7 101.3l.2 .1zM230 101.3l.3 .1zM230.4 101.3l.2 .1zM230.7 101.3l.3 .1zM231 101.3l.3 .1zM231.4 101.3l.2 .1zM231.7 101.3l.3 .1zM232.1 101.3l.2 .1zM232.4 101.3l.3 .1zM232.7 101.3l.3 .1zM233.1 101.3l.2 .1zM233.4 101.3l.3 .1zM233.8 101.3l.2 .1zM234.1 101.3l.2 .1zM234.4 101.3l.3 .1zM234.8 101.3l.2 .1zM235.1 101.3l.3 .1zM235.4 101.3l.3 .1zM235.8 101.3l.2 .1zM236.1 101.3l.3 .1zM236.5 101.3l.2 .1zM236.8 101.3l.3 .1zM237.1 101.3l.3 .1zM237.5 101.3l.2 .1zM237.8 101.3l.3 .1zM238.2 101.3l.2 .1zM238.5 101.3l.2 .1zM238.8 101.3l.3 .1zM239.2 101.3l.2 .1zM239.5 101.1l.1 .3zM239.5 100.8l.1 .2zM239.5 100.4l.1 .3zM239.5 100.1l.1 .3zM239.5 99.8l.1 .2zM239.5 99.4l.1 .3zM239.5 99.1l.1 .2zM239.5 98.8l.1 .2zM239.5 98.4l.1 .3zM239.5 98.1l.1 .2zM239.5 97.7l.1 .3zM239.5 97.4l.1 .3zM239.5 97.1l.1 .2zM239.5 96.7l.1 .3zM239.5 96.4l.1 .2zM239.5 96.1l.1 .2zM239.5 95.7l.1 .3zM239.5 95.4l.1 .2zM239.5 95l.1 .3zM239.5 94.7l.1 .3zM239.5 94.4l.1 .2zM239.5 94.1l.1 .2z" fill="#f00" stroke="#f00" stroke-width=".2"/>
<path d="M176.6 94.6l1 1.7h-2z" fill="none" stroke="#f33" stroke-width=".2"/>
<g fill="none" stroke="#f00" stroke-width=".25">
<path d="M207.1 92.6v1.5"/>
<circle cx="207.1" cy="91.1" r="1.5"/>
</g>
<path d="M252.1 93.1h2.5v12h-2.5z" fill-rule="evenodd" fill="#00f"/>
<path d="M252.1 93.1h2.5v12h-2.5z" fill="none" stroke="#00f" stroke-width=".2"/>
<path d="M247.1 99.1h5M247.1 94.1h5M247.1 104.1h5" fill="none" stroke="#000" stroke-width=".25"/>
<path d="M242.3 93.8v.5M243.1 93.1v2M243.8 92.3v3.5M244.6 91.6v5M244.6 94.1h2.5M242.3 103.8v.5M243.1 103.1v2M243.8 102.3v3.5M244.6 101.6v5M244.6 104.1h2.5" fill="none" stroke="#800000" stroke-width=".25"/>
<circle cx="209.6" cy="99.1" r=".5" fill="#000080"/>
<circle cx="209.6" cy="99.1" r=".5" fill="none" stroke="#000080" stroke-width=".2"/>
<circle cx="224.6" cy="99.1" r=".5" fill="#000080"/>
<circle cx="224.6" cy="99.1" r=".5" fill="none" stroke="#000080" stroke-width=".2"/>
<path d="M209.6 99.1h2.5" fill="none" stroke="#000" stroke-width=".25"/>
<circle cx="209.6" cy="99.1" r=".5" fill="#000080"/>
<circle cx="209.6" cy="99.1" r=".5" fill="none" stroke="#000080" stroke-width=".2"/>
<path d="M222.1 99.1h2.5" fill="none" stroke="#000" stroke-width=".25"/>
<circle cx="224.6" cy="99.1" r=".5" fill="#000080"/>
<circle cx="224.6" cy="99.1" r=".5" fill="none" stroke="#000080" stroke-width=".2"/>
<path d="M212.1 99.1a1.25 1.25 0 0 1 1.2-1.3 1.25 1.25 0 0 1 1.3 1.3 1.25 1.25 0 0 1 1.2-1.3 1.25 1.25 0 0 1 1.3 1.3 1.25 1.25 0 0 1 1.2-1.3 1.25 1.25 0 0 1 1.3 1.3 1.25 1.25 0 0 1 1.2-1.3 1.25 1.25 0 0 1 1.3 1.3" fill="none" stroke="#00f" stroke-width=".25"/>
<path d="M247.1 99.1h-22.5v2.5" fill="none" stroke="#000080" stroke-width=".25"/>
<circle cx="224.6" cy="99.1" r=".5" fill="#000080"/>
<circle cx="224.6" cy="99.1" r=".5" fill="none" stroke="#000080" stroke-width=".2"/>
<path d="M172.1 86.6h5v12.5h32.5v2.5" fill="none" stroke="#000080" stroke-width=".25"/>
<circle cx="209.6" cy="99.1" r=".5" fill="#000080"/>
<circle cx="209.6" cy="99.1" r=".5" fill="none" stroke="#000080" stroke-width=".2"/>
<path d="M149.6 101.6h10v15h-10z" fill-rule="evenodd" fill="#ffffb0"/>
<path d="M149.6 101.6h10v15h-10z" fill="none" stroke="#800000" stroke-width=".2"/>
<path d="M144.6 104.1h5M144.6 106.6h5M144.6 109.1h5M144.6 111.6h5M144.6 114.1h5M159.6 104.1h5M159.6 106.6h5M159.6 109.1h5M159.6 111.6h5M159.6 114.1h5" fill="none" stroke="#000" stroke-width=".25"/>
<circle cx="109.6" cy="121.6" r=".5" fill="#000080"/>
<circle cx="109.6" cy="121.6" r=".5" fill="none" stroke="#000080" stroke-width=".2"/>
<path d="M114.6 119.1h10v15h-10z" fill-rule="evenodd" fill="#ffffb0"/>
<path d="M114.6 119.1h10v15h-10z" fill="none" stroke="#800000" stroke-width=".2"/>
<path d="M109.6 121.6h5M124.6 121.6h5" fill="none" stroke="#000" stroke-width=".25"/>
<circle cx="109.6" cy="121.6" r=".5" fill="#000080"/>
<circle cx="109.6" cy="121.6" r=".5" fill="none" stroke="#000080" stroke-width=".2"/>
<path d="M109.6 124.1h5M109.6 126.6h5M109.6 129.1h5M109.6 131.6h5M124.6 124.1h5M124.6 126.6h5M124.6 129.1h5M124.6 131.6h5" fill="none" stroke="#000" stroke-width=".25"/>
<path d="M42.1 101.6h-2.5v47.4h57.5" fill="none" stroke="#000080" stroke-width=".25"/>
<circle cx="39.6" cy="101.6" r=".5" fill="#000080"/>
<circle cx="39.6" cy="101.6" r=".5" fill="none" stroke="#000080" stroke-width=".2"/>
<path d="M164.6 111.6h10v37.4h-67.5M164.6 109.1h22.5M164.6 104.1h22.5M197.1 109.1h2.5v32.5h-135v-5M197.1 104.1h5v40h-142.5v-7.5" fill="none" stroke="#000080" stroke-width=".25"/>
<path d="M187.1 109.1h2.5M187.1 104.1h2.5M194.6 109.1h2.5M194.6 104.1h2.5M97.1 149h2.5M104.6 149h2.5" fill="none" stroke="#000" stroke-width=".25"/>
<path d="M189.6 109.1h1l.2-.5 .5 1 .5-1 .5 1 .5-1 .5 1 .3-.5h1M189.6 104.1h1l.2-.5 .5 1 .5-1 .5 1 .5-1 .5 1 .3-.5h1M99.6 149h1l.2-.4 .5 1 .5-1 .5 1 .5-1 .5 1 .3-.6h1" fill="none" stroke="#00f" stroke-width=".25"/>
<text font-size="3.4" fill="#800000" x="164.1" y="197.3">Rceiver Board</text>
<text font-size="2.7" fill="#000080" x="206.8" y="202.4">1.0</text>
<g font-size="2.3">
<text x="35.6" y="4.9">1</text>
<text x="104.2" y="4.9">2</text>
<text x="173.1" y="4.9">3</text>
<text x="241.7" y="4.9">4</text>
<text x="3.8" y="28.9">A</text>
<text x="273.8" y="28.9">A</text>
<text x="3.9" y="82">B</text>
<text x="273.9" y="82">B</text>
<text x="26.4" y="92.3">1</text>
<text x="26.4" y="94.9">3</text>
<text x="31.8" y="92.3">2</text>
<text x="31.8" y="94.9">4</text>
<text x="26.4" y="97.3">5</text>
<text x="26.4" y="99.9">7</text>
<text x="31.8" y="97.3">6</text>
<text x="31.9" y="99.9">8</text>
<text x="26.4" y="102.3">9</text>
<text x="30.7" y="102.3">10</text>
<text x="151.3" y="104.9">1</text>
<text x="151.3" y="107.3">3</text>
<text x="156.8" y="104.9">2</text>
<text x="156.8" y="107.3">4</text>
<text x="151.3" y="109.8">5</text>
<text x="151.3" y="112.4">7</text>
<text x="156.8" y="109.8">6</text>
<text x="156.8" y="112.4">8</text>
<text x="151.3" y="114.8">9</text>
<text x="155.6" y="114.8">10</text>
<text x="116.4" y="122.4">2</text>
<text x="116.4" y="124.8">4</text>
<text x="121.9" y="124.8">3</text>
<text x="122" y="122.4">1</text>
<text x="116.4" y="127.3">6</text>
<text x="116.4" y="129.8">8</text>
<text x="121.8" y="129.8">7</text>
<text x="121.9" y="127.3">5</text>
<text x="3.9" y="135.1">C</text>
<text x="116.4" y="132.3">10</text>
<text x="121.8" y="132.3">9</text>
<text x="273.9" y="135.1">C</text>
<text x="3.8" y="188.2">D</text>
<text x="273.8" y="188.2">D</text>
<text x="158.3" y="197.3">Title</text>
<text x="158.3" y="202.3">Project</text>
<text x="198.4" y="202.3">Revision:</text>
<text x="158.3" y="208.5">Author: MohamadKatanbaf</text>
<text x="158.3" y="206.1">Date: 9/28/2020</text>
<text x="198.4" y="206.1">Sheet</text>
<text x="206.8" y="206.1">of</text>
<text x="35.6" y="212.3">1</text>
<text x="104.2" y="212.3">2</text>
<text x="173.1" y="212.3">3</text>
<text x="241.7" y="212.3">4</text>
</g>
<g font-size="2.3" fill="#000080">
<text x="47.1" y="28.7">U-power-management</text>
<text x="47.1" y="31.1">Power-3.SchDoc</text>
<text x="42.1" y="63.6">U_rf-soc</text>
<text x="134.6" y="63.6">U_rf-pa</text>
<text x="42.1" y="66.1">RF-CC1352.SchDoc</text>
<text x="134.6" y="66.1">RF-Path.SchDoc</text>
<text x="217" y="68.6">L201</text>
<text x="210.9" y="74.8">0R</text>
<text x="211.8" y="80.8">DNP</text>
<text x="211.8" y="78.4">C201</text>
<text x="226.9" y="80.8">DNP</text>
<text x="226.9" y="78.4">C202</text>
<text x="251.8" y="79.8">SMA201</text>
<text x="24.6" y="88.6">P201</text>
<text x="149.6" y="101.1">P202</text>
<text x="217" y="96.1">L202</text>
<text x="24.6" y="106.1">Header 5X2</text>
<text x="91.9" y="105.4">R203</text>
<text x="104.4" y="107.8">R204</text>
<text x="134.6" y="106.1">DNP</text>
<text x="136.9" y="102.8">R201</text>
<text x="187.1" y="106.1">DNP</text>
<text x="189.3" y="107.8">R205</text>
<text x="189.3" y="102.8">R202</text>
<text x="210.9" y="102.3">0R</text>
<text x="211.8" y="105.9">C203</text>
<text x="226.9" y="105.9">C204</text>
<text x="251.8" y="107.3">SMA202</text>
<text x="89.6" y="108.6">DNP</text>
<text x="102.1" y="111.1">DNP</text>
<text x="109.6" y="113.6">DNP</text>
<text x="111.8" y="110.4">R206</text>
<text x="119.4" y="112.8">R207</text>
<text x="187.1" y="111.1">DNP</text>
<text x="211.8" y="108.3">DNP</text>
<text x="226.9" y="108.3">DNP</text>
<text x="114.6" y="118.6">P203</text>
<text x="117.1" y="116.1">DNP</text>
<text x="149.6" y="118.6">Header 5X2</text>
<text x="99.6" y="123.6">DNP</text>
<text x="101.8" y="120.3">R208</text>
<text x="114.6" y="136.1">Header 5X2</text>
<text x="99.4" y="147.8">R209</text>
<text x="97.1" y="151.1">DNP</text>
<text x="220.9" y="196.1">UniversityofWashington</text>
<text x="167.1" y="202.3">FSK-Receiver.PrjPCB</text>
<text x="220.9" y="198.5">SensorSystemsLab</text>
<text x="220.9" y="201.1">PaulAllenCenter,</text>
<text x="220.9" y="203.5">185 E Stevens WayNE</text>
<text x="220.9" y="206.1">Seattle, WA,98105</text>
</g>
<g font-size="2.3" fill="#f00">
<text x="200.8" y="61.1">Parameter Set</text>
<text x="206.8" y="64.4">i</text>
<text x="200.8" y="88.6">Parameter Set</text>
<text x="206.8" y="91.8">i</text>
</g>
<g font-size="2.3" fill="#800000">
<text x="182.1" y="71.1">ANT_PORT1</text>
<text x="71.9" y="74.8">SOC_RF2400</text>
<text x="73" y="72.4">SOC_RF900</text>
<text x="139.6" y="72.4">RF_IN900</text>
<text x="139.6" y="74.8">RF_IN2400</text>
<text x="157.8" y="72.4">RF_OUT1</text>
<text x="73.1" y="89.9">BAND_SEL</text>
<text x="74.9" y="87.4">ANT_SEL</text>
<text x="139.6" y="87.4">ANT_SEL</text>
<text x="139.6" y="89.9">BAND_SEL</text>
<text x="157.5" y="87.4">RF_OUT2</text>
<text x="47.1" y="92.3">JTAG_TMS</text>
<text x="47.1" y="94.9">JTAG_TCK</text>
<text x="47.1" y="97.3">JTAG_TDO</text>
<text x="47.1" y="99.9">JTAG_TDI</text>
<text x="182.1" y="98.6">ANT_PORT2</text>
<text x="47.1" y="102.3">SOC_RESET</text>
<text x="74.7" y="107.3">SPI_MISO</text>
<text x="122.8" y="104.9">VDD_3V</text>
<text x="170.1" y="107.3">GND</text>
<text x="177.1" y="103.6">GPIO15</text>
<text x="14.7" y="111.1">GND</text>
<text x="74.6" y="109.8">SPI_MOSI</text>
<text x="75.7" y="112.4">SPI_CLK</text>
<text x="167.1" y="111.1">GPIO19</text>
<text x="177.1" y="108.6">GPIO13</text>
<text x="77.6" y="114.8">SPI_CS</text>
<text x="95.5" y="118.6">5V_USB</text>
<text x="134.3" y="114.8">GND</text>
<text x="60.3" y="131.6" transform="rotate(-90 60.3 131.6)">GPIO1</text>
<text x="65.3" y="131.6" transform="rotate(-90 65.3 131.6)">GPIO2</text>
<text x="74.2" y="129.8">UART_RX</text>
<text x="99.3" y="127.3">GND</text>
<text x="74.4" y="132.3">UART_TX</text>
</g>
</svg>
